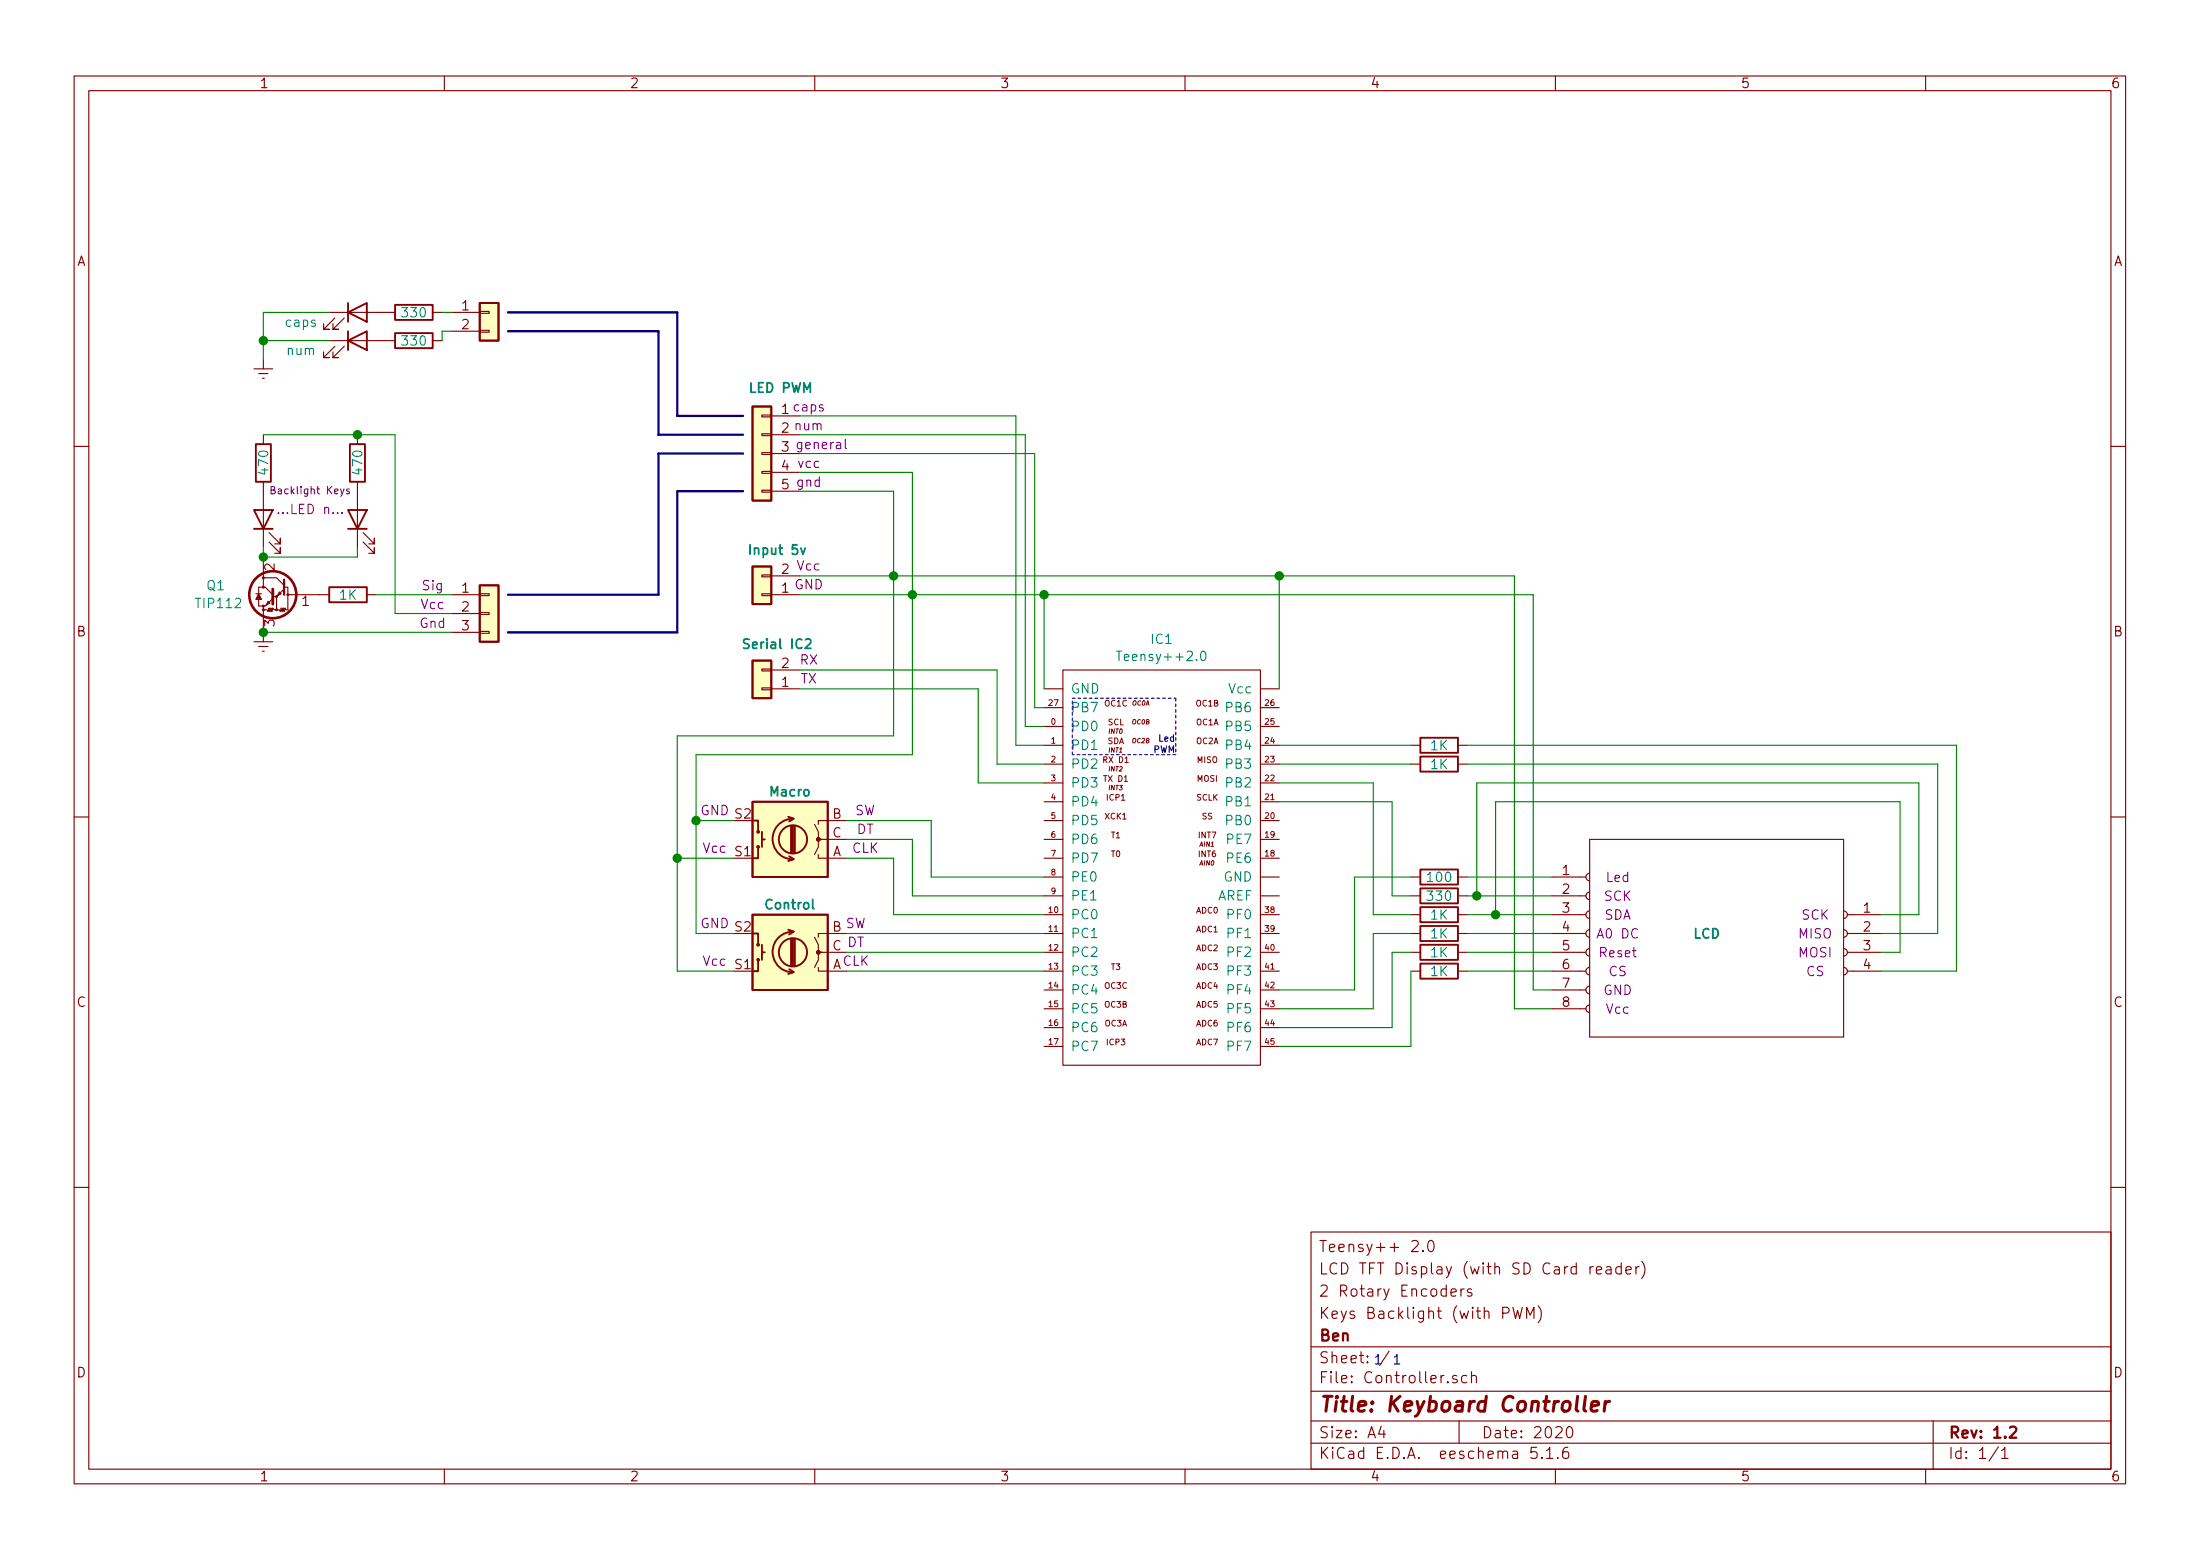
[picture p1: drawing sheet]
<svg xmlns="http://www.w3.org/2000/svg" width="297mm" height="210mm" viewBox="0 0 297 210" stroke-linecap="round" stroke-linejoin="round" font-family="sans-serif">
<g fill="none" stroke="#840000" stroke-width=".15">
<path d="M10 10.3h277v189.9h-277zM12 12.2h273v186.1h-273zM60 10.3v1.9M110 10.3v1.9M160 10.3v1.9M210 10.3v1.9M260 10.3v1.9M34.3 49.8h2.5M34.9 50.4h1.3M35.4 51h.3M35.6 48.5v1.3M35.6 58.7v1.2"/>
<path d="M44.4 46h8.9M44.4 42.2h8.9M45.2 46.7l-1.5 1.6h.7h-.7v-.8M45.2 42.9l-1.5 1.5h.7h-.7v-.7M46.5 46.7l-1.5 1.6h.7h-.7v-.8M46.5 42.9l-1.5 1.5h.7h-.7v-.7M48.3 58.7v1.2M58.4 46h1.3M58.4 42.2h1.3M61 42.2h3.8M61 44.7h3.8M64.8 44.6h1.2v.2h-1.2z"/>
<path d="M64.8 42h1.2v.3h-1.2zM102.9 58.5h1.2v.3h-1.2zM102.9 56h1.2v.3h-1.2zM104.1 56.1h3.8M104.1 58.7h3.8M10 60.2h2M35.6 65v8.9M35.6 75.2v2.6M35.6 79.2h-.7v.9M36.3 73.1l1.5 1.6v-.8v.8h-.7M36.3 71.9l1.5 1.5v-.8v.8h-.7M37.7 79.9l.3 .2-.5 .3z"/>
<path d="M38.4 79.5l-1.1 1h-.5M38.4 79.2h.5v3.1h-.3l-.1-.3-.1 .5-.2-.5-.1 .5-.1-.5-.2 .5-.1-.2h-.4M38.4 79l-1.1-1h-1.7v1.2h.2l1 1.1M48.3 65v8.9M49 73.1l1.5 1.6v-.8v.8h-.7M49 71.9l1.5 1.5v-.8v.8h-.7M102.9 77.6h1.2v.2h-1.2zM102.9 66.2h1.2v.2h-1.2zM102.9 63.6h1.2v.3h-1.2zM102.9 61.1h1.2v.2h-1.2zM104.1 77.7h3.8M104.1 61.2h3.8"/>
<path d="M104.1 63.7h3.8M104.1 66.3h3.8M285 60.2h2M34.3 86.6h2.5M34.5 80.1h.8M34.9 87.2h1.3M34.9 80.9v.9h.7M35.4 87.9h.3M35.6 82.3v4.3M36.2 81.1l.2 .3-.5 .3zM36.8 80.8l-1 1h-.2v.5M37.3 80.5v1.8h-.3l-.2-.3-.1 .5-.1-.5-.2 .5-.1-.5-.1 .5-.1-.2h-.5"/>
<path d="M39 80.3h5.4M49.5 80.3h1.3M61 80.3h3.8M61 82.8h3.8M61 85.3h3.8M64.8 85.2h1.2v.3h-1.2zM64.8 80.1h1.2v.3h-1.2zM64.8 82.7h1.2v.2h-1.2zM102.9 80.1h1.2v.3h-1.2zM102.9 90.3h1.2v.2h-1.2zM102.9 92.8h1.2v.3h-1.2zM104.1 80.3h3.8"/>
<path d="M104.1 93h3.8M104.1 90.4h3.8M141 98h2.5M141 95.5h2.5M141 93h2.5M143.5 90.4h26.7v53.4h-26.7zM170.2 98h2.5M170.2 95.5h2.5M170.2 93h2.5M10 110.3h2M110 111.2l.5 1.1v1h3.8M110.5 115.3v.5h3.8"/>
<path d="M111 113.3h-.5v1l-.5 1M114.3 110.7h-3.8v.5M141 118.4h2.5M141 115.8h2.5M141 110.7h2.5M141 113.3h2.5M141 100.6h2.5M141 103.1h2.5M141 108.2h2.5M141 105.7h2.5M170.2 118.4h2.5M170.2 115.8h2.5"/>
<path d="M170.2 110.7h2.5M170.2 113.3h2.5M170.2 100.6h2.5M170.2 103.1h2.5M170.2 108.2h2.5M170.2 105.7h2.5M190.5 118.4h1.3M190.5 100.6h1.3M190.5 103.1h1.3M196.8 118.4h1.3M196.8 100.6h1.3M196.8 103.1h1.3"/>
<path d="M209.5 118.4h4.6M214.6 117.9a.51 .51 0 0 0-.5 .5 .51 .51 0 0 0 .5 .5M214.6 113.3h34.3v26.6h-34.3zM285 110.3h2M110 126.5l.5 1v1h3.8M110.5 130.6v.5h3.8M111 128.5h-.5v1l-.5 1.1M114.3 126h-3.8v.5M141 131.1h2.5M141 128.5h2.5M141 126h2.5M141 123.4h2.5"/>
<path d="M141 136.1h2.5M141 133.6h2.5M141 120.9h2.5M141 138.7h2.5M170.2 131.1h2.5M170.2 128.5h2.5M170.2 126h2.5M170.2 123.4h2.5M170.2 136.1h2.5M170.2 133.6h2.5M170.2 120.9h2.5M170.2 138.7h2.5"/>
<path d="M190.5 131.1h1.3M190.5 128.5h1.3M190.5 126h1.3M190.5 123.4h1.3M190.5 120.9h1.3M196.8 131.1h1.3M196.8 128.5h1.3M196.8 126h1.3M196.8 123.4h1.3M196.8 120.9h1.3M209.5 131.1h4.6M209.5 128.5h4.6"/>
<path d="M209.5 126h4.6M209.5 123.4h4.6M209.5 136.1h4.6M209.5 133.6h4.6M209.5 120.9h4.6M214.6 135.6a.51 .51 0 0 0-.5 .5 .51 .51 0 0 0 .5 .5M214.6 133.1a.51 .51 0 0 0-.5 .5 .51 .51 0 0 0 .5 .5M214.6 130.6a.51 .51 0 0 0-.5 .5 .51 .51 0 0 0 .5 .5M214.6 128a.51 .51 0 0 0-.5 .5 .51 .51 0 0 0 .5 .5M214.6 125.5a.51 .51 0 0 0-.5 .5 .51 .51 0 0 0 .5 .5M214.6 122.9a.51 .51 0 0 0-.5 .5 .51 .51 0 0 0 .5 .5M214.6 120.4a.51 .51 0 0 0-.5 .5 .51 .51 0 0 0 .5 .5"/>
<path d="M248.9 130.6a.51 .51 0 0 1 .5 .5 .51 .51 0 0 1-.5 .5M248.9 128a.51 .51 0 0 1 .5 .5 .51 .51 0 0 1-.5 .5M248.9 125.5a.51 .51 0 0 1 .5 .5 .51 .51 0 0 1-.5 .5M248.9 122.9a.51 .51 0 0 1 .5 .5 .51 .51 0 0 1-.5 .5M249.4 131.1h4.6M249.4 128.5h4.6M249.4 126h4.6M249.4 123.4h4.6M141 141.2h2.5M170.2 141.2h2.5M10 160.2h2M177 166.3h108v32h-108z"/>
<path d="M190.6 167.6l.2-.2 .5 .1a.37 .37 0 0 1 .1 .5l-.8 .9h.9M192.1 168.8h.1l-.1 .1-.1-.1h.1v.1M192.9 167.6a.35 .35 0 0 1 .4-.2 .35 .35 0 0 1 .2 .3 .77 .77 0 0 1-.4 1.2 .9 .9 0 0 1-.2-1.3zM195.9 174.4l.7-.1-.1-.3-.4-.1-.2 .2 .1 .7 .1 .1 .4-.1M197.3 173.9v1M197.7 173.9l-.3 .1-.1 .2M198.7 174l-.4-.1-.2 .3a.48 .48 0 0 0 .6 .3l.1 .1-.1 .2-.1 .1-.5-.1M202.9 177.2h.6a.41 .41 0 0 0 .3-.4 .41 .41 0 0 0-.3-.4h-.6v1.5M204.3 176.4l.3 1.5 .3-1 .3 1 .3-1.5M206.1 177.9v-1.5l.5 1.1 .5-1.1v1.5M207.7 176.2a1.71 1.71 0 0 1 0 2.3M215.5 171.4l.8-.1-.1-.3-.5-.1-.2 .2 .1 .8h.1h.5"/>
<path d="M216.9 171l.1-.1 .4 .1 .1 .9M217.5 171.3l-.5 .1-.2 .2 .1 .3h.1h.5M218.9 171a.48 .48 0 0 0-.7 .2v.4a.48 .48 0 0 0 .7 .3M218.9 170.4v1.5M219.5 171.4l.7-.1v-.3l-.5-.1-.2 .2 .1 .8h.1h.5M220.9 170.9v1M221.3 170.9l-.3 .1-.1 .2M221.7 170.2a1.71 1.71 0 0 1 0 2.3M285 160.2h2M60 198.3v1.9M110 198.3v1.9M160 198.3v1.9"/>
<path d="M177 194.8h108M177 191.8h108M177 187.8h108M177 181.8h108M186.5 192.5l-.4 1h1M186.8 193v1M187.6 182.3l-1.3 2M196.7 185.7a.37 .37 0 0 0-.6 .1v.1a.54 .54 0 0 0 .6 .3l.1 .1-.1 .2-.2 .1-.4-.1M197 191.8v3M198 185.7l-.4-.1-.3 .3 .1 .6 .2 .1 .4-.1M198.7 185.7a.41 .41 0 0 1 .6 .1v.8M198.7 185.1v1.5"/>
<path d="M207.5 195.3h-.7l-.1 .7a.62 .62 0 0 1 .7 0l.1 .2v.5l-.2 .1h-.4l-.2-.1M208.2 196.7h.1l-.1 .1-.1-.1h.1v.1M208.8 195.8l.3-.3 .1-.2v1.5M208.8 196.8h.9M210 198.3v1.9M210.1 192.7l.2-.2 .5 .1a.37 .37 0 0 1 0 .6l-.8 .8h.9M210.3 196.7h.1l-.1 .1v-.1v.1M211.7 192.6a.36 .36 0 0 1 .6 .2 .77 .77 0 0 1-.5 1.2 1 1 0 0 1-.1-1.4zM211.7 195.3a.59 .59 0 0 0-.7 .7v.7a.49 .49 0 0 0 .8 0 .65 .65 0 0 0-.1-.7 .51 .51 0 0 0-.7 0v.2M260 198.3v1.9M261 191.8v6.5M269.8 195.2l-1.2 2"/>
<path d="M270.3 195.8l.3-.3 .1-.2v1.5M270.3 196.8h.8"/>
<circle cx="35.6" cy="78" r=".13"/>
<circle cx="35.6" cy="79.2" r=".13"/>
<circle cx="35.6" cy="82.3" r=".13"/>
<circle cx="35.6" cy="81.8" r=".13"/>
<circle cx="37.3" cy="80.5" r=".13"/>
<circle cx="37.3" cy="82.3" r=".13"/>
<circle cx="38.9" cy="80.3" r=".13"/>
</g>
<path d="M38.4 78.2v2.1M271.4 192.7l.2-.2 .5 .1a.37 .37 0 0 1 .1 .6l-.9 .8h.9" fill="none" stroke="#840000" stroke-width=".3"/>
<path d="M214.1 188.4l-.3 1.8 .3 .2M214.9 189.8l.9-.2v-.4l-.2-.1-.6 .1-.2 1 .3 .2 .5-.1M216.7 189.1l-.1 1.3M217.3 189.1a.54 .54 0 0 0-.6 .4" fill="none" stroke="#840000" stroke-width=".41"/>
<g fill="none" stroke="#840000" stroke-width=".25">
<path d="M34.5 59.9h2.1v5.1h-2.1zM47 46l2.5-1.3v2.5zM47 42.2l2.5-1.3v2.5zM47 40.9v2.5M47 44.7v2.5M47.2 59.9h2.1v5.1h-2.1zM53.3 45h5.1v2h-5.1zM53.3 41.1h5.1v2.1h-5.1zM64.8 40.9h2.5v5.1h-2.5zM101.6 54.9h2.5v12.7h-2.5zM34.3 68.8h2.5l-1.2 2.6zM34.3 71.4h2.5"/>
<path d="M44.4 79.2h5.1v2.1h-5.1zM47 68.8h2.5l-1.2 2.6zM47 71.4h2.5M64.8 79h2.5v7.6h-2.5zM101.6 76.4h2.5v5.1h-2.5zM101.6 89.1h2.5v5.1h-2.5zM191.8 99.6h5v2h-5zM101.6 108.2h10.2v10.2h-10.2zM101.6 110.7h.8v1.6M102.4 114.3v1.5h-.8M102.9 113.3h.4M102.9 112.3v2"/>
<path d="M106.4 110.2l.8 .3-.6 .4M106.6 115.6l.6 .3-.8 .3M106.8 111.5v3.6M107.1 110.5a2.74 2.74 0 0 0-2.8 2.7 2.74 2.74 0 0 0 2.8 2.8M107.1 111.5v3.6M107.3 111.5v3.6M191.8 117.3h5v2.1h-5zM191.8 102.1h5v2h-5zM191.8 119.9h5v2h-5zM101.6 123.4h10.2v10.2h-10.2zM101.6 126h.8v1.5M102.4 129.5v1.6h-.8"/>
<path d="M102.9 127.5v2M102.9 128.5h.4M106.4 125.5l.8 .2-.6 .4M106.6 130.8l.6 .4-.8 .2M106.8 126.7v3.6M107.1 125.7a2.74 2.74 0 0 0-2.8 2.8 2.74 2.74 0 0 0 2.8 2.7M107.1 126.7v3.6M107.3 126.7v3.6M191.8 122.4h5v2.1h-5zM191.8 125h5v2h-5zM191.8 127.5h5v2h-5zM191.8 130h5v2.1h-5z"/>
<circle cx="102.4" cy="112.3" r=".13"/>
<circle cx="102.4" cy="114.3" r=".13"/>
<circle cx="107.1" cy="113.3" r="1.9"/>
<circle cx="102.4" cy="127.5" r=".13"/>
<circle cx="102.4" cy="129.5" r=".13"/>
<circle cx="107.1" cy="128.5" r="1.9"/>
</g>
<path d="M114.1 59.3v1.1l.2 .1M46.2 69.2v.1h-.1l.1-.1v.1M46.5 66l-.4 .9-.1 .1M47.2 66h-.3l-.1 .1 .1 .2 .3 .1v.2h-.4" fill="none" stroke="#840084" stroke-width=".15"/>
<g fill="#ffffc2" stroke="#ffffc2" stroke-width=".14">
<path d="M101.6 108.2h10.2v10.2h-10.2z"/>
<path d="M64.8 40.9h2.5v5.1h-2.5z"/>
<path d="M101.6 123.4h10.2v10.2h-10.2z"/>
<path d="M64.8 79h2.5v7.6h-2.5z"/>
<path d="M101.6 76.4h2.5v5.1h-2.5z"/>
<path d="M101.6 89.1h2.5v5.1h-2.5z"/>
<path d="M101.6 54.9h2.5v12.7h-2.5z"/>
</g>
<g fill="#840000" stroke="#840000" stroke-width=".15">
<path d="M34.9 80.1l.4 .8h-.8z"/>
<circle cx="110.5" cy="113.3" r=".25"/>
<circle cx="110.5" cy="128.5" r=".25"/>
</g>
<circle cx="36.8" cy="80.3" r="3.2" fill="none" stroke="#840000" stroke-width=".36"/>
<path d="M36.8 79.5v2" fill="none" stroke="#840000" stroke-width=".38"/>
<path d="M150.7 87.9h.8M162.2 88a.31 .31 0 0 1 .3-.1 .31 .31 0 0 1 .3 .2v.3a.54 .54 0 0 1-.4 .7h-.1a1.06 1.06 0 0 1-.1-1.1z" fill="none" stroke="#008484" stroke-width=".15"/>
<path d="M144.8 94.2h13.9M158.7 94.2v7.6M144.8 101.8v-7.6M158.7 101.8h-13.9" fill="none" stroke="#0000c2" stroke-width=".15" stroke-dasharray=".4 .4"/>
<path d="M68.6 44.7h20.3v14h11.4M68.6 42.2h22.8v13.9h8.9M100.3 61.2h-11.4v19.1h-20.3M100.3 66.3h-8.9v19h-22.8" fill="none" stroke="#000084" stroke-width=".3"/>
<g fill="none" stroke="#008400" stroke-width=".15">
<path d="M35.6 58.7h17.7v24.1h7.7M35.6 46h8.8M44.4 42.2h-8.8v6.3M59.7 42.2h1.3M61 44.7h-1.3v1.3M107.9 56.1h29.3v44.5h3.8M107.9 58.7h30.5v39.3h2.6M35.6 73.9v1.3h12.7v-1.3M107.9 66.3h12.7v33h-29.2v31.8h7.7M107.9 63.7h15.3v38.1h-29.2v24.2h5.1M107.9 61.2h31.8v34.3h1.3M107.9 77.7h96.6v58.4h5"/>
<path d="M172.7 77.7v15.3M35.6 85.3h25.4M50.8 80.3h10.2M107.9 93h24.2v12.7h8.9M107.9 90.4h26.7v12.7h6.4M107.9 80.3h99.1v53.3h2.5M141 80.3v12.7M91.4 115.8h7.7M94 110.7h5.1M114.3 115.8h6.3v7.6h20.4M114.3 113.3h8.9v7.6h17.8M114.3 110.7h11.4v7.7h15.3"/>
<path d="M172.7 105.7h12.7v17.7h5.1M172.7 103.1h17.8M172.7 100.6h17.8M172.7 108.2h15.3v12.7h2.5M190.5 118.4h-7.6v15.2h-10.2M198.1 103.1h63.5v22.9h-7.6M198.1 100.6h66.1v30.5h-10.2M198.1 118.4h11.4M114.3 131.1h26.7M114.3 128.5h26.7M114.3 126h26.7M190.5 128.5h-2.5v10.2h-15.3"/>
<path d="M190.5 126h-5.1v10.1h-12.7M190.5 131.1v10.1h-17.8M198.1 123.4h11.4M198.1 131.1h11.4M198.1 128.5h11.4M198.1 126h11.4M198.1 120.9h11.4M199.4 120.9v-15.2h59.7v17.7h-5.1M201.9 123.4v-15.2h54.6v20.3h-2.5"/>
</g>
<g fill="#008400" stroke="#008400" stroke-width=".25">
<circle cx="141" cy="80.3" r=".51"/>
<circle cx="35.6" cy="75.2" r=".51"/>
<circle cx="172.7" cy="77.7" r=".51"/>
<circle cx="35.6" cy="46" r=".51"/>
<circle cx="48.3" cy="58.7" r=".51"/>
<circle cx="94" cy="110.7" r=".51"/>
<circle cx="123.2" cy="80.3" r=".51"/>
<circle cx="120.7" cy="77.7" r=".51"/>
<circle cx="91.4" cy="115.8" r=".51"/>
<circle cx="35.6" cy="85.3" r=".51"/>
<circle cx="199.4" cy="120.9" r=".51"/>
<circle cx="201.9" cy="123.4" r=".51"/>
</g>
<text font-size="2.8" fill="#840000" x="178" y="190.5">Title: Keyboard Controller</text>
<g font-size="2.1" fill="#840000">
<text x="178" y="172">LCD TFT Display (with SD Card reader)</text>
<text x="178" y="169">Teensy++ 2.0</text>
<text x="178" y="178">Keys Backlight (with PWM)</text>
<text x="178" y="175">2 Rotary Encoders</text>
<text x="178" y="184">Sheet: /</text>
<text x="178" y="181">Ben</text>
<text x="178" y="186.7">File: Controller.sch</text>
<text x="178" y="196.9">KiCad E.D.A. eeschema 5.1.6</text>
<text x="178" y="194.1">Size: A4</text>
<text x="200" y="194.1">Date: 2020</text>
<text x="263" y="194.1">Rev: 1.2</text>
<text x="263" y="196.9">Id: 1/1</text>
</g>
<g font-size="1.8" fill="#840000">
<text x="35" y="11.9">1</text>
<text x="85" y="11.9">2</text>
<text x="135" y="11.9">3</text>
<text x="185" y="11.9">4</text>
<text x="235" y="11.9">5</text>
<text x="285" y="11.9">6</text>
<text x="10.4" y="35.9">A</text>
<text x="285.4" y="35.9">A</text>
<text x="62.4" y="41.9">1</text>
<text x="62.4" y="44.4">2</text>
<text x="37.1" y="77" transform="rotate(-90 37.1 77)">2</text>
<text x="105.6" y="77.5">2</text>
<text x="40.8" y="81.8">1</text>
<text x="62.4" y="80">1</text>
<text x="62.4" y="82.5">2</text>
<text x="105.6" y="80">1</text>
<text x="10.4" y="85.9">B</text>
<text x="37.1" y="84.6" transform="rotate(-90 37.1 84.6)">3</text>
<text x="62.4" y="85.1">3</text>
<text x="285.4" y="85.9">B</text>
<text x="105.6" y="92.7">1</text>
<text x="105.6" y="90.2">2</text>
<text x="99.3" y="110.5">S2</text>
<text x="112.4" y="110.5">B</text>
<text x="112.4" y="113">C</text>
<text x="99.3" y="115.6">S1</text>
<text x="112.4" y="115.6">A</text>
<text x="211" y="118.1">1</text>
<text x="99.3" y="125.7">S2</text>
<text x="112.4" y="125.7">B</text>
<text x="211" y="120.6">2</text>
<text x="211" y="123.2">3</text>
<text x="211" y="125.7">4</text>
<text x="251.6" y="123.2">1</text>
<text x="251.6" y="125.7">2</text>
<text x="99.3" y="130.8">S1</text>
<text x="112.4" y="130.8">A</text>
<text x="112.4" y="128.3">C</text>
<text x="211" y="128.3">5</text>
<text x="211" y="130.8">6</text>
<text x="251.6" y="128.3">3</text>
<text x="251.6" y="130.8">4</text>
<text x="10.4" y="135.9">C</text>
<text x="211" y="133.3">7</text>
<text x="211" y="135.9">8</text>
<text x="285.4" y="135.9">C</text>
<text x="10.4" y="185.9">D</text>
<text x="285.4" y="185.9">D</text>
<text x="35" y="199.9">1</text>
<text x="85" y="199.9">2</text>
<text x="135" y="199.9">3</text>
<text x="185" y="199.9">4</text>
<text x="235" y="199.9">5</text>
<text x="285" y="199.9">6</text>
</g>
<g font-size="1.8" fill="#008484">
<text x="38.6" y="44.1">caps</text>
<text x="38.8" y="47.9">num</text>
<text x="54.4" y="46.7">330</text>
<text x="54.4" y="42.8">330</text>
<text x="101.2" y="53">LED PWM</text>
<text x="36.2" y="63.9" transform="rotate(-90 36.2 63.9)">470</text>
<text x="48.9" y="63.9" transform="rotate(-90 48.9 63.9)">470</text>
<text x="101.6" y="74.9">Input 5v</text>
<text x="26.7" y="82.1">TIP112</text>
<text x="28" y="79.7">Q1</text>
<text x="45.9" y="80.9">1K</text>
<text x="100.9" y="87.6">Serial IC2</text>
<text x="151.5" y="89.2">Teensy++2.0</text>
<text x="155.5" y="86.9">IC1</text>
<text x="144.5" y="93.6">GND</text>
<text x="166" y="93.6">Vcc</text>
<text x="144.5" y="98.7">PD0</text>
<text x="144.5" y="101.2">PD1</text>
<text x="144.5" y="96.1">PB7</text>
<text x="165.7" y="101.2">PB4</text>
<text x="165.7" y="98.7">PB5</text>
<text x="165.7" y="96.1">PB6</text>
<text x="193.2" y="101.3">1K</text>
<text x="104.1" y="107.5">Macro</text>
<text x="144.5" y="103.8">PD2</text>
<text x="144.5" y="106.3">PD3</text>
<text x="165.7" y="106.3">PB2</text>
<text x="165.7" y="103.8">PB3</text>
<text x="193.2" y="103.8">1K</text>
<text x="144.5" y="108.8">PD4</text>
<text x="144.5" y="111.4">PD5</text>
<text x="144.5" y="113.9">PD6</text>
<text x="165.7" y="111.4">PB0</text>
<text x="165.7" y="108.8">PB1</text>
<text x="165.8" y="113.9">PE7</text>
<text x="144.5" y="116.5">PD7</text>
<text x="144.5" y="119">PE0</text>
<text x="165.2" y="119">GND</text>
<text x="165.8" y="116.5">PE6</text>
<text x="192.8" y="119">100</text>
<text x="103.5" y="122.7">Control</text>
<text x="144.5" y="124.1">PC0</text>
<text x="144.5" y="121.5">PE1</text>
<text x="164.3" y="121.5">AREF</text>
<text x="165.9" y="124.1">PF0</text>
<text x="192.8" y="121.6">330</text>
<text x="193.2" y="124.1">1K</text>
<text x="144.5" y="126.6">PC1</text>
<text x="144.5" y="129.2">PC2</text>
<text x="144.5" y="131.7">PC3</text>
<text x="165.9" y="126.6">PF1</text>
<text x="165.9" y="129.2">PF2</text>
<text x="165.9" y="131.7">PF3</text>
<text x="193.2" y="126.7">1K</text>
<text x="193.2" y="129.2">1K</text>
<text x="193.2" y="131.7">1K</text>
<text x="228.7" y="126.7">LCD</text>
<text x="144.5" y="134.2">PC4</text>
<text x="144.5" y="136.8">PC5</text>
<text x="165.9" y="134.2">PF4</text>
<text x="165.9" y="136.8">PF5</text>
<text x="144.5" y="139.3">PC6</text>
<text x="144.5" y="141.9">PC7</text>
<text x="165.9" y="139.3">PF6</text>
<text x="165.9" y="141.9">PF7</text>
</g>
<g font-size="1.8" fill="#840084">
<text x="105.6" y="55.9">1 caps</text>
<text x="105.6" y="58.4">2 num</text>
<text x="105.6" y="61">3 general</text>
<text x="105.6" y="63.5">4 vcc</text>
<text x="37.9" y="69.4">...LED n...</text>
<text x="105.6" y="66">5 gnd</text>
<text x="107.6" y="77">Vcc</text>
<text x="56.8" y="82.2">Vcc</text>
<text x="57" y="79.7">Sig</text>
<text x="107.3" y="79.5">GND</text>
<text x="56.7" y="84.8">Gnd</text>
<text x="108" y="89.7">RX</text>
<text x="108.1" y="92.2">TX</text>
<text x="94.6" y="110">GND</text>
<text x="115.4" y="110">SW</text>
<text x="115.7" y="112.6">DT</text>
<text x="94.9" y="115.1">Vcc</text>
<text x="115" y="115.1">CLK</text>
<text x="216.9" y="119">Led</text>
<text x="94.6" y="125.3">GND</text>
<text x="114.1" y="125.3">SW</text>
<text x="216.6" y="121.6">SCK</text>
<text x="216.6" y="124.1">SDA</text>
<text x="243.3" y="124.1">SCK</text>
<text x="94.9" y="130.3">Vcc</text>
<text x="113.8" y="130.3">CLK</text>
<text x="114.4" y="127.8">DT</text>
<text x="215.8" y="126.7">A0 DC</text>
<text x="216" y="129.2">Reset</text>
<text x="217.2" y="131.7">CS</text>
<text x="242.8" y="126.7">MISO</text>
<text x="242.8" y="129.2">MOSI</text>
<text x="243.9" y="131.7">CS</text>
<text x="216.5" y="134.3">GND</text>
<text x="216.9" y="136.8">Vcc</text>
</g>
<g font-size="1.8" fill="#0000c2">
<text x="185.4" y="184.1">1</text>
<text x="188" y="184.1">1</text>
</g>
<text font-size="1.4" fill="#840084" x="37" y="66.7">Backlight Keys</text>
<g font-size="1.2" fill="#0000c2">
<text x="155.7" y="101.6">PWM</text>
<text x="156.5" y="100.1">Led</text>
</g>
<g font-size="1.1" fill="#840000">
<text x="141.6" y="95.3">27</text>
<text x="149.1" y="95.3">OC1C</text>
<text x="161.5" y="95.3">OC1B</text>
<text x="170.8" y="95.3">26</text>
<text x="141.9" y="97.8">0</text>
<text x="141.9" y="100.3">1</text>
<text x="149.5" y="100.4">SDA</text>
<text x="149.6" y="97.9">SCL</text>
<text x="161.5" y="97.9">OC1A</text>
<text x="161.5" y="100.4">OC2A</text>
<text x="170.8" y="100.3">24</text>
<text x="170.8" y="97.8">25</text>
<text x="141.9" y="102.9">2</text>
<text x="141.9" y="105.4">3</text>
<text x="141.9" y="108">4</text>
<text x="149.1" y="102.9">RX D1</text>
<text x="149.1" y="105.5">TX D1</text>
<text x="161.6" y="102.9">MISO</text>
<text x="161.6" y="105.5">MOSI</text>
<text x="170.8" y="108">21</text>
<text x="170.8" y="105.4">22</text>
<text x="170.8" y="102.9">23</text>
<text x="141.9" y="110.5">5</text>
<text x="141.9" y="113">6</text>
<text x="149.2" y="110.6">XCK1</text>
<text x="149.5" y="108">ICP1</text>
<text x="150" y="113.1">T1</text>
<text x="161.5" y="108">SCLK</text>
<text x="161.8" y="113.1">INT7</text>
<text x="162.3" y="110.6">SS</text>
<text x="170.8" y="113">19</text>
<text x="170.8" y="110.5">20</text>
<text x="141.9" y="115.6">7</text>
<text x="141.9" y="118.1">8</text>
<text x="150" y="115.6">T0</text>
<text x="161.8" y="115.6">INT6</text>
<text x="170.8" y="115.6">18</text>
<text x="141.6" y="123.2">10</text>
<text x="141.6" y="125.7">11</text>
<text x="141.9" y="120.7">9</text>
<text x="161.5" y="123.3">ADC0</text>
<text x="161.5" y="125.8">ADC1</text>
<text x="170.8" y="123.2">38</text>
<text x="170.8" y="125.7">39</text>
<text x="141.6" y="128.3">12</text>
<text x="141.6" y="130.8">13</text>
<text x="150" y="130.9">T3</text>
<text x="161.5" y="128.3">ADC2</text>
<text x="161.5" y="130.9">ADC3</text>
<text x="170.8" y="128.3">40</text>
<text x="170.8" y="130.8">41</text>
<text x="141.6" y="133.4">14</text>
<text x="141.6" y="135.9">15</text>
<text x="149.1" y="136">OC3B</text>
<text x="149.1" y="133.4">OC3C</text>
<text x="161.5" y="133.4">ADC4</text>
<text x="161.5" y="136">ADC5</text>
<text x="170.8" y="133.4">42</text>
<text x="170.8" y="135.9">43</text>
<text x="141.6" y="138.4">16</text>
<text x="141.6" y="141">17</text>
<text x="149.1" y="138.5">OC3A</text>
<text x="149.5" y="141">ICP3</text>
<text x="161.5" y="138.5">ADC6</text>
<text x="161.5" y="141">ADC7</text>
<text x="170.8" y="138.4">44</text>
<text x="170.8" y="141">45</text>
</g>
<g font-size=".8" fill="#840000">
<text x="152.9" y="95.2">OC0A</text>
<text x="149.8" y="99">INT0</text>
<text x="149.8" y="101.6">INT1</text>
<text x="152.9" y="97.8">OC0B</text>
<text x="152.9" y="100.3">OC2B</text>
<text x="149.8" y="104.1">INT2</text>
<text x="149.8" y="106.6">INT3</text>
<text x="162.1" y="116.8">AIN0</text>
<text x="162.1" y="114.3">AIN1</text>
</g>
</svg>
